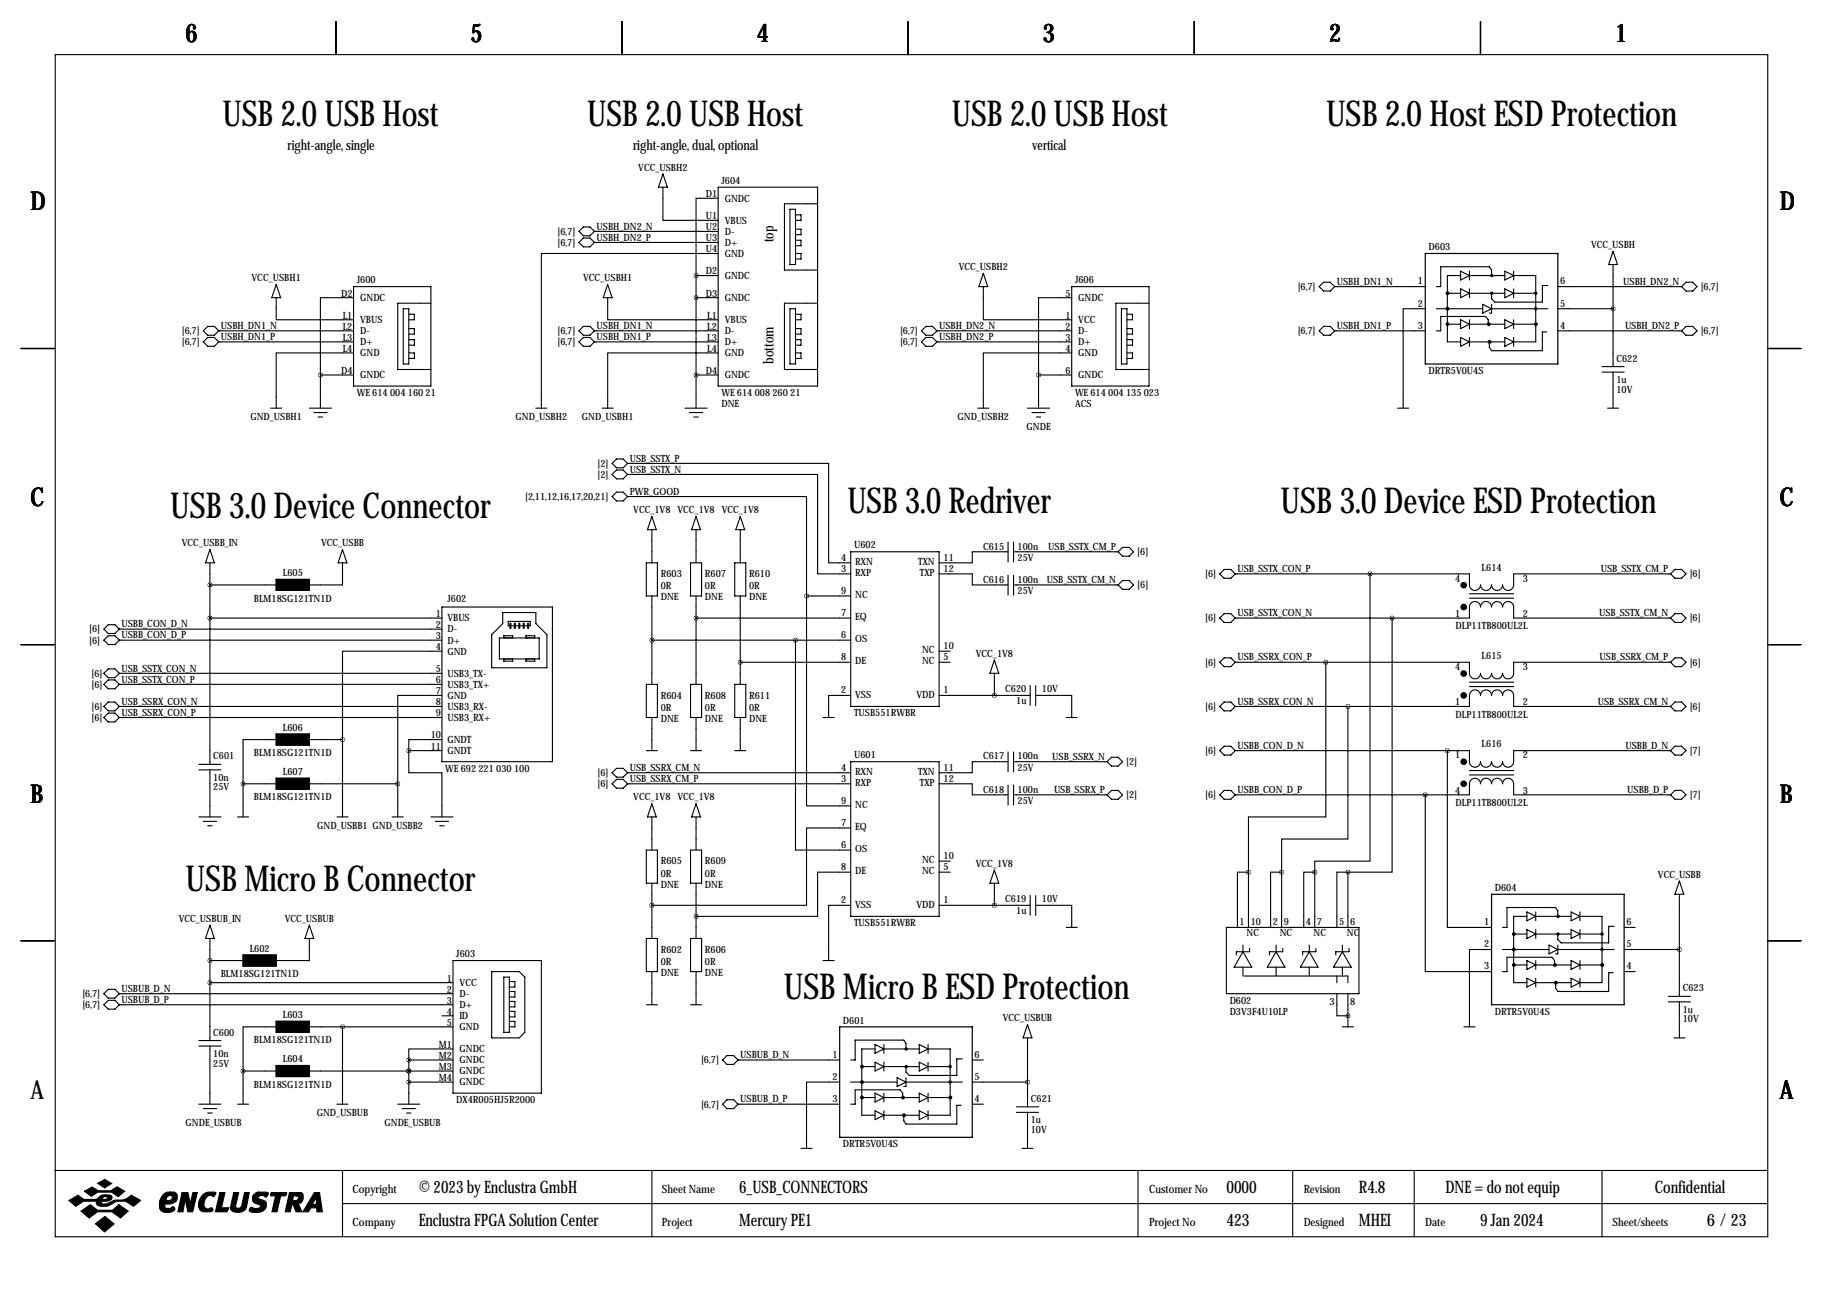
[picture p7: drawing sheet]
<svg xmlns="http://www.w3.org/2000/svg" width="419mm" height="297mm" viewBox="0 0 419 297" stroke-linecap="round" stroke-linejoin="round" font-family="sans-serif">
<g fill="none" stroke="#000" stroke-width=".25">
<path d="M12.7 12.6h393.7v271.7h-393.7zM77.2 4.9v7.7M143 4.9v7.7M208.8 4.9v7.7M274.6 4.9v7.7M340.4 4.9v7.7M152.4 40l1 3h-2zM133.1 55.7l1-1h1.5l1.1 1-1.1 1.1h-1.5zM133.1 53.2l1-1h1.5l1.1 1-1.1 1h-1.5zM136.7 53.2h28.4M136.7 55.7h28.4M152.4 43v7.7h12.7"/>
<path d="M165.1 45.6h-5.1v17.8M165.1 58.3h-40.6v35.5M165.1 43h22.9v45.8h-22.9zM181.6 48.1h1.3v12.7h-1.3zM182.9 49.4h1.2v1.3h-1.2M182.9 52.7h1.2v1.3h-1.2M182.9 55.2h1.2v1.3h-1.2M182.9 58.3h1.2v1.2h-1.2M188 46.8h-7.7v15.3h7.7M370.8 57.8l1.1 3h-2.1zM46.7 76.1l1.1-1.1h1.5l1 1.1-1 1h-1.5zM46.7 78.6l1.1-1h1.5l1 1-1 1h-1.5z"/>
<path d="M50.3 78.6h31M50.3 76.1h31M63.5 68.4v5.1h17.8M63.5 65.4l1 3h-2zM81.3 68.4h-7.6v17.8M81.3 65.9h17.8v22.9h-17.8zM92.7 71h1.3v12.7h-1.3zM94 78.1h1.2v1.3h-1.2M94 75.6h1.2v1.2h-1.2M94 72.2h1.2v1.3h-1.2M99.1 69.7h-7.7v15.2h7.7M133.1 76.1l1-1.1h1.5l1.1 1.1-1.1 1h-1.5z"/>
<path d="M133.1 78.6l1-1h1.5l1.1 1-1.1 1h-1.5zM136.7 78.6h28.4M136.7 76.1h28.4M139.7 68.4v5.1h25.4M139.7 65.4l1 3h-2zM160 63.4h5.1M160 68.4h5.1M160 63.4v30.4M181.6 71h1.3v12.7h-1.3zM182.9 72.2h1.2v1.3h-1.2M182.9 75.6h1.2v1.2h-1.2M182.9 78.1h1.2v1.3h-1.2"/>
<path d="M188 69.7h-7.7v15.2h7.7M211.8 76.1l1.1-1.1h1.5l1 1.1-1 1h-1.5zM211.8 78.6l1.1-1h1.5l1 1-1 1h-1.5zM215.4 78.6h31M215.4 76.1h31M226.1 65.9v7.6h20.3M226.1 62.9l1 3h-2.1zM246.4 68.4h-7.6v17.8M246.4 65.9h17.8v22.9h-17.8zM257.8 71h1.3v12.7h-1.3zM259.1 78.1h1.2v1.3h-1.2M259.1 75.6h1.2v1.2h-1.2"/>
<path d="M259.1 72.2h1.2v1.3h-1.2M264.2 69.7h-7.7v15.2h7.7M303.3 65.9l1-1h1.5l1 1-1 1h-1.5zM303.3 76.1l1-1.1h1.5l1 1.1-1 1h-1.5zM306.8 65.9h20.9M306.8 76.1h20.9M327.7 71h-5.1v22.8M330.2 71h10.7M332.7 67.4h3.1M332.7 74.5h3.1M335.8 62.3l2 1.1-2 1zM335.8 66.4l2 1-2 1z"/>
<path d="M335.8 73.5l2 1-2 1.1zM335.8 77.6l2 1-2 1zM335.8 63.4h-3.1v15.2h3.1M337.8 62.3v2.1M337.8 66.4v2M337.8 73.5v2.1M337.8 77.6v2M337.8 63.4h8.1M337.8 67.4h8.1M337.8 74.5h8.1M337.8 78.6h8.1M340.9 70l2 1-2 1z"/>
<path d="M342.1 74.5v-1l-.6-.7h-10.3v3.3h-1M342.9 63.4v-1.3l-.5-.8h-11.2v4.6h-1M342.9 70v2h-.5M342.9 71h13M345.9 62.3l2.1 1.1-2.1 1zM345.9 66.4l2.1 1-2.1 1zM345.9 73.5l2.1 1-2.1 1.1zM345.9 77.6l2.1 1-2.1 1zM348 63.4h5.1v15.2h-5.1M348 62.3v2.1M348 66.4v2M348 73.5v2.1"/>
<path d="M348 77.6v2M348 67.4h5.1M348 74.5h5.1M355.6 76.3h-1v4.3h-11.7l-.5-.7v-1.3M355.9 65.6h-1.3v3.9h-10.9l-.8-.8v-1.3M358.1 71h12.7M358.1 65.9h28.5M358.1 76.1h28.5M370.8 60.8v23.5M386.6 65.9l1-1h1.5l1 1-1 1h-1.5zM386.6 76.1l1-1.1h1.5l1 1.1-1 1h-1.5zM4.8 80.1h7.6"/>
<path d="M62.2 93.8h2.6M71.1 93.8h5.1M72.1 94.9h3.1M73.2 95.9h1M73.7 86.2h7.6M73.7 86.2v7.6M81.3 81.1h-17.8v12.7M94 81.1h1.2v1.3h-1.2M123.2 93.8h2.5M138.4 93.8h2.6M157.5 93.8h5.1M158.5 94.9h3"/>
<path d="M159.5 95.9h1M160 86.2h5.1M165.1 81.1h-25.4v12.7M182.9 81.1h1.2v1.3h-1.2M224.8 93.8h2.5M236.2 93.8h5.1M237.2 94.9h3.1M238.3 95.9h1M238.8 86.2h7.6M238.8 86.2v7.6M246.4 81.1h-20.3v12.7M259.1 81.1h1.2v1.3h-1.2"/>
<path d="M321.3 93.8h2.5M368.3 84.3h5.1M368.3 85.6h5.1M369.6 93.8h2.5M370.8 85.6v8.2M406.4 80.1h7.6M140.7 106.5l1-1h1.6l1 1-1 1.1h-1.6zM140.7 109.1l1-1h1.6l1 1-1 1h-1.6zM140.7 114.2l1-1.1h1.6l1 1.1-1 1h-1.6zM144.3 114.2h41.1v22.8M144.3 109.1h43.7v22.8h7.6M144.3 106.5h46.2v22.9h5.1"/>
<path d="M149.9 118.7l1 3.1h-2.1zM160 118.7l1 3.1h-2zM170.2 118.7l1 3.1h-2zM48.3 129.4v46.3M48.3 134.5h15.2M48.3 126.4l1 3h-2.1zM63.5 133.2h7.6v2.5h-7.6zM78.7 129.4v5.1h-7.6M78.7 126.4l1.1 3h-2.1zM101.6 139.6h25.4v35.5h-25.4zM148.6 129.4h2.5v7.6h-2.5zM149.9 121.8v7.6"/>
<path d="M149.9 137v20.3M158.7 129.4h2.6v7.6h-2.6zM160 121.8v7.6M160 137v20.3M168.9 129.4h2.5v7.6h-2.5zM170.2 121.8v7.6M170.2 137v20.3M185.4 137v48.3h10.2M185.4 137h10.2M195.6 126.9h20.3v35.5h-20.3zM215.9 131.9h7.6v2.6h8.2M231.7 126.9h-8.2v2.5h-7.6"/>
<path d="M231.7 124.6v4.6M231.7 132.2v4.6M233 134.5h24M233 124.6v4.6M233 132.2v4.6M233 126.9h24M258.1 133.5h1.5l1 1-1 1h-1.5l-1.1-1zM258.1 125.8h1.5l1 1.1-1 1h-1.5l-1.1-1zM280.4 131.9l1-1h1.6l1 1-1 1.1h-1.6zM284 131.9h53.8v2.6a1.27 1.27 0 0 0 1.3 1.2 1.27 1.27 0 0 0 1.3-1.2 1.27 1.27 0 0 0 1.2 1.2 1.27 1.27 0 0 0 1.3-1.2 1.27 1.27 0 0 0 1.3 1.2 1.27 1.27 0 0 0 1.2-1.2 1.27 1.27 0 0 0 1.3 1.2 1.27 1.27 0 0 0 1.3-1.2v-2.6h36M315 131.9v66.1h-12.7v2.5M337.8 137.5h10.2"/>
<path d="M337.8 136.5h10.2M384 131.9l1.1-1h1.5l1 1-1 1.1h-1.5zM4.8 148.2h7.6M23.9 154.8l1-1h1.5l1 1-1 1h-1.5zM24.9 146.2h1.5l1 1-1 1h-1.5l-1-1zM24.9 156.3h1.5l1 1-1 1.1h-1.5l-1-1.1zM24.9 143.6h1.5l1 1-1 1.1h-1.5l-1-1.1zM27.4 144.6h74.2M27.4 147.2h74.2M27.4 154.8h74.2M27.4 157.3h74.2M48.3 142.1h53.3"/>
<path d="M101.6 159.9h-10.2v20.3M101.6 149.7h-22.9v20.3M114.8 146.7h9.2v4.8h-9.2zM115.6 140.8h7.6v2.6l2.5 2.5v7.6h-12.7v-7.6l2.6-2.5zM115.8 146.7v-.5h2.1v.5M115.8 151.5v.5h2.1v-.5M116.8 142.9h5.1v1h-5.1zM120.9 146.7v-.5h2v.5M120.9 151.5v.5h2v-.5M148.6 157.3h2.5v7.7h-2.5zM149.9 147.2h45.7M158.7 157.3h2.6v7.7h-2.6z"/>
<path d="M160 142.1h35.6M168.9 157.3h2.5v7.7h-2.5zM170.2 152.3h25.4M182.9 147.2v48.2h12.7M195.6 159.9h-5.1v5.1M215.9 149.7h2.5M215.9 159.9h20.9M215.9 152.3h2.5M228.6 151.8l1 3h-2zM228.6 154.8v5.1M236.8 157.6v4.6M238.1 159.9h8.3v5.1"/>
<path d="M238.1 157.6v4.6M280.4 142.1l1-1h1.6l1 1-1 1h-1.6zM280.4 152.3l1-1.1h1.6l1 1.1-1 1h-1.6zM284 142.1h53.8v-2.5a1.27 1.27 0 0 1 1.3-1.3 1.27 1.27 0 0 1 1.3 1.3 1.27 1.27 0 0 1 1.2-1.3 1.27 1.27 0 0 1 1.3 1.3 1.27 1.27 0 0 1 1.3-1.3 1.27 1.27 0 0 1 1.2 1.3 1.27 1.27 0 0 1 1.3-1.3 1.27 1.27 0 0 1 1.3 1.3v2.5h36M284 152.3h53.8v2.5a1.27 1.27 0 0 0 1.3 1.3 1.27 1.27 0 0 0 1.3-1.3 1.27 1.27 0 0 0 1.2 1.3 1.27 1.27 0 0 0 1.3-1.3 1.27 1.27 0 0 0 1.3 1.3 1.27 1.27 0 0 0 1.2-1.3 1.27 1.27 0 0 0 1.3 1.3 1.27 1.27 0 0 0 1.3-1.3v-2.5h36M304.8 152.3v35.5h-17.8v12.7M320 142.1v58.4h-10.1M337.8 157.8h10.2M337.8 156.8h10.2M384 142.1l1.1-1h1.5l1 1-1 1h-1.5zM384 152.3l1.1-1.1h1.5l1 1.1-1 1h-1.5zM406.4 148.2h7.6"/>
<path d="M24.9 163.9h1.5l1 1.1-1 1h-1.5l-1-1zM24.9 161.4h1.5l1 1-1 1h-1.5l-1-1zM27.4 162.4h74.2M27.4 165h74.2M45.7 175.7h5.1M45.7 177h5.1M48.3 177v10.8M63.5 170h-7.6v10.2M63.5 168.8h7.6v2.5h-7.6zM63.5 178.9h7.6v2.6h-7.6zM71.1 170h7.6M78.7 170v17.8"/>
<path d="M94 172.6v5.1h7.6v10.1M94 172.6h7.6M101.6 170h-7.6v2.6M140.7 177.7l1-1.1h1.6l1 1.1-1 1h-1.6zM144.3 177.7h51.3M148.6 172.6h2.5M149.9 165v7.6M158.7 172.6h2.6M160 165v7.6M168.9 172.6h2.5M170.2 165v7.6M189.2 165h2.6"/>
<path d="M195.6 175.1h20.3v35.6h-20.3zM231.7 175.1h-8.2v2.6h-7.6M231.7 172.9v4.6M233 175.1h21.5M233 172.9v4.6M245.1 165h2.5M255.5 174.1h1.5l1.1 1-1.1 1h-1.5l-1-1zM280.4 162.4l1-1h1.6l1 1-1 1h-1.6zM280.4 172.6l1-1h1.6l1 1-1 1h-1.6zM284 172.6h53.8v2.5a1.27 1.27 0 0 0 1.3 1.3 1.27 1.27 0 0 0 1.3-1.3 1.27 1.27 0 0 0 1.2 1.3 1.27 1.27 0 0 0 1.3-1.3 1.27 1.27 0 0 0 1.3 1.3 1.27 1.27 0 0 0 1.2-1.3 1.27 1.27 0 0 0 1.3 1.3 1.27 1.27 0 0 0 1.3-1.3v-2.5h36M284 162.4h53.8v-2.5a1.27 1.27 0 0 1 1.3-1.3 1.27 1.27 0 0 1 1.3 1.3 1.27 1.27 0 0 1 1.2-1.3 1.27 1.27 0 0 1 1.3 1.3 1.27 1.27 0 0 1 1.3-1.3 1.27 1.27 0 0 1 1.2 1.3 1.27 1.27 0 0 1 1.3-1.3 1.27 1.27 0 0 1 1.3 1.3v2.5h36M309.9 162.4v30.5h-15.3v7.6"/>
<path d="M332.7 172.6v40.6h10.2M337.8 178.2h10.2M337.8 177.2h10.2M384 162.4l1.1-1h1.5l1 1-1 1h-1.5zM384 172.6l1.1-1h1.5l1 1-1 1h-1.5zM45.7 187.8h5.1M46.7 188.8h3.1M47.8 189.9h1M54.6 187.8h2.5M55.9 180.2h7.6M55.9 180.2v7.6M71.1 180.2h20.3"/>
<path d="M77.5 187.8h2.5M90.2 187.8h2.5M91.4 180.2v7.6M99.1 187.8h5M100.1 188.8h3M101.1 189.9h1M140.7 180.2l1-1h1.6l1 1-1 1h-1.6zM144.3 180.2h51.3M148.6 195.4h2.5v7.7h-2.5zM149.9 187.8v7.6M149.9 184.8l1 3h-2.1zM158.7 195.4h2.6v7.7h-2.6z"/>
<path d="M160 187.8v7.6M160 184.8l1 3h-2zM195.6 190.4h-10.2v17.7h-35.5M215.9 180.2h7.6v2.5h8.2M215.9 198h2.5M231.7 180.5v4.6M233 182.7h21.5M233 180.5v4.6M255.5 181.7h1.5l1.1 1-1.1 1.1h-1.5l-1-1.1zM281.4 181.7h1.6l1 1-1 1.1h-1.6l-1-1.1zM284 182.7h53.8v-2.5a1.27 1.27 0 0 1 1.3-1.3 1.27 1.27 0 0 1 1.3 1.3 1.27 1.27 0 0 1 1.2-1.3 1.27 1.27 0 0 1 1.3 1.3 1.27 1.27 0 0 1 1.3-1.3 1.27 1.27 0 0 1 1.2 1.3 1.27 1.27 0 0 1 1.3-1.3 1.27 1.27 0 0 1 1.3 1.3v2.5h36M327.7 182.7v40.7h15.2"/>
<path d="M384 182.7l1.1-1h1.5l1 1-1 1.1h-1.5zM4.8 216.3h7.6M48.3 215.8v23.4M48.3 212.7l1 3.1h-2.1zM55.9 219.6h7.6v2.5h-7.6zM71.1 215.8v5h-7.6M71.1 212.7l1 3.1h-2zM148.6 215.8h2.5v7.6h-2.5zM149.9 203.1v12.7M158.7 215.8h2.6v7.6h-2.6zM160 203.1v12.7M195.6 208.1h-5.1v12.7"/>
<path d="M195.6 200.5h-7.6v10.2h-28M215.9 208.1h12.7M215.9 200.5h2.5M228.6 200l1 3.1h-2zM228.6 208.1h8.2M228.6 203.1v5M236.8 205.9v4.5M238.1 208.1h8.3v5.1M238.1 205.9v4.6M245.1 213.2h2.5M281.9 213.2h30.5v15.3h-30.5zM285.8 217.3v1.5"/>
<path d="M285.8 218.8l2 3.6h-4.1zM287 200.5h-2.5v12.7M287 200.5v12.7M287.3 218v.8h-3.1v.8M293.4 217.3v1.5M293.4 218.8l2 3.6h-4.1zM294.6 200.5h-2.5v12.7M294.6 200.5v12.7M294.9 218v.8h-3.1v.8M301 218.8l2 3.6h-4zM301 217.3v1.5M302.3 200.5h-2.6v12.7"/>
<path d="M302.3 200.5v12.7M302.5 218v.8h-3v.8M308.6 217.3v1.5M308.6 218.8l2 3.6h-4zM309.9 200.5h-2.6v12.7M309.9 200.5v12.7M310.1 218v.8h-3v.8M342.9 218.3h-5.1v17.8M345.4 218.3h10.7M348 214.7h3M351 209.7l2.1 1-2.1 1zM351 213.7l2.1 1-2.1 1.1z"/>
<path d="M351 210.7h-3v15.2h3M353.1 209.7v2M353.1 213.7v2.1M353.1 210.7h8.1M353.1 214.7h8.1M356.1 217.3l2 1-2 1zM358.1 210.7v-1.3l-.5-.8h-11.1v4.6h-1.1M358.1 217.3v2h-.5M358.1 218.3h13M361.2 209.7l2 1-2 1zM361.2 213.7l2 1-2 1.1zM363.2 210.7h5.1v15.2h-5.1"/>
<path d="M363.2 209.7v2M363.2 213.7v2.1M363.2 214.7h5.1M371.1 213h-1.3v3.8h-10.9l-.8-.8v-1.3M373.4 218.3h12.7M373.4 213.2h2.5M386.1 205.6v23.5M386.1 202.6l1 3h-2zM406.4 216.3h7.6M24.9 227.4h1.5l1 1.1-1 1h-1.5l-1-1zM24.9 230h1.5l1 1-1 1h-1.5l-1-1zM27.4 228.5h76.7"/>
<path d="M27.4 231h76.7M45.7 239.2h5.1M48.3 225.9h55.8M48.3 220.8h7.6M63.5 236.1h-7.6v10.1M63.5 234.8h7.6v2.5h-7.6zM71.1 236.1h33M78.7 236.1v17.8M101.6 233.5h2.5M104.1 220.8h20.4v30.5h-20.4zM113 223.4h6.4l1.2 1.2v12.7l-1.2 1.3h-6.4zM115.8 224.6h1.3v12.7h-1.3z"/>
<path d="M117.1 228h1.3v1.2h-1.3M117.1 225.7h1.3v1.2h-1.3M117.1 230.2h1.3v1.3h-1.3M117.1 232.5h1.3v1.3h-1.3M117.1 234.8h1.3v1.3h-1.3M148.6 231h2.5M149.9 223.4v7.6M158.7 231h2.6M160 223.4v7.6M189.2 220.8h2.6M236.2 238.6v15.9M236.2 235.6l1 3h-2z"/>
<path d="M285.8 222.4v2M286 224.4h23.9v1.5M293.4 222.4v2M301 222.4v2M307.3 228.5v5h2.6M307.3 224.4v1.5M308.6 236.1h2.5M308.6 222.4v2M309.9 233.5h.1M309.9 228.5v7.6M336.5 236.1h2.6M348 221.9h3"/>
<path d="M351 220.8l2.1 1.1-2.1 1zM351 224.9l2.1 1-2.1 1zM353.1 220.8v2.1M353.1 224.9v2M353.1 221.9h8.1M353.1 225.9h8.1M357.4 221.9v-1.1l-.6-.7h-10.3v3.3h-1.1M361.2 220.8l2 1.1-2 1zM361.2 224.9l2 1-2 1zM363.2 220.8v2.1M363.2 224.9v2M363.2 221.9h5.1"/>
<path d="M370.8 223.6h-1v4.4h-11.7l-.5-.8v-1.3M373.4 223.4h2.5M383.5 229.1h5.1M383.5 230.3h5.1M384.8 238.6h2.5M386.1 230.3v8.3M45.7 253.9h5.1M45.7 240.5h5.1M46.7 254.9h3.1M47.8 255.9h1M48.3 240.5v13.4M54.6 253.9h2.5"/>
<path d="M55.9 246.2h7.6M55.9 246.2v7.7M63.5 245h7.6v2.5h-7.6zM71.1 246.2h33M77.5 253.9h2.5M91.4 253.9h5.1M92.5 254.9h3M93.5 255.9h1M94 246.2h.1M94 248.8h10.1M94 243.7h10.1M94 243.7v10.2"/>
<path d="M104.1 241.2h-10.1v2.5M166.1 243.7l1-1h1.6l1 1-1 1h-1.6zM166.1 253.9l1-1.1h1.6l1 1.1-1 1h-1.6zM169.7 243.7h23.3M169.7 253.9h23.3M193 248.8h-7.6v15.2M195.6 248.8h10.6M198.1 245.2h3.1M198.1 252.3h3.1M201.2 240.1l2 1.1-2 1zM201.2 244.2l2 1-2 1zM201.2 251.3l2 1-2 1.1z"/>
<path d="M201.2 255.4l2 1-2 1zM201.2 241.2h-3.1v15.2h3.1M203.2 240.1v2.1M203.2 244.2v2M203.2 251.3v2.1M203.2 255.4v2M203.2 241.2h8.1M203.2 245.2h8.1M203.2 252.3h8.1M203.2 256.4h8.1M206.2 247.8l2.1 1-2.1 1zM207.5 252.3v-1l-.6-.7h-10.3v3.3h-1"/>
<path d="M208.3 241.2v-1.3l-.5-.8h-11.2v4.6h-1M208.3 247.8v2h-.5M208.3 248.8h12.9M211.3 240.1l2.1 1.1-2.1 1zM211.3 244.2l2.1 1-2.1 1zM211.3 251.3l2.1 1-2.1 1.1zM211.3 255.4l2.1 1-2.1 1zM213.4 240.1v2.1M213.4 244.2v2M213.4 251.3v2.1M213.4 255.4v2M213.4 241.2h5v15.2h-5"/>
<path d="M213.4 245.2h5M213.4 252.3h5M221 254.1h-1v4.3h-11.7l-.5-.7v-1.3M221.2 243.4h-1.2v3.9h-11l-.7-.8v-1.3M223.5 248.8h12.7M223.5 243.7h2.6M223.5 253.9h2.6M233.7 254.5h5.1M233.7 255.7h5.1M236.2 255.7v8.3M12.6 269.1h393.7M78.7 269.1v15.2"/>
<path d="M78.7 276.7h327.6M149.9 269.1v15.2M184.1 264h2.6M234.9 264h2.6M261.6 269.1v15.2M297.2 269.1v15.2M325.1 269.1v15.2M368.3 269.1v15.2"/>
</g>
<g fill="#000" stroke="#000" stroke-width=".25">
<path d="M63.5 133.2h7.6v2.5h-7.6zM63.5 168.8h7.6v2.5h-7.6zM63.5 178.9h7.6v2.6h-7.6zM55.9 219.6h7.6v2.5h-7.6zM63.5 234.8h7.6v2.5h-7.6zM63.5 245h7.6v2.5h-7.6zM15.8 276l2.1-1.2 1.4 1h2.8l.3-.2a1.77 1.77 0 0 1 1.9-.9v.4l-.6 .2-.2 .5h.9l.3-.6-.4-.1v-.4h.9a.59 .59 0 0 1 .6 .7l-.2 .4-.8 .4h-1.4l-.1 .1 .1 .4a3.2 3.2 0 0 0 2.7-.7l.3-.1a4 4 0 0 0 3.8-1.1l2.1 1.2-1.6 1.3a4 4 0 0 0-5.5-.2 2.66 2.66 0 0 1-2.9-.2l-.1-.7h-3l-1.8 1.1zM19.4 273.9l1.8-1 1.4 .9h2.9l1.4-.9 1.8 1-1.5 1.2-1.5-1h-3.2l-1.5 .9zM22.5 272l1.6-.8 1.6 .9-1.6 1zM18.6 278.4l2.2-1.4 1.6 1.2h3.5l1.4-1.2 2.2 1.4-1.8 1.6-1.9-1.4h-3.4l-1.9 1.4zM37.4 274.7a1.75 1.75 0 0 1 1.8-.6v.7a.82 .82 0 0 0-.8 1.2h.6a.6 .6 0 0 0 .6-.5 .6 .6 0 0 0-.4-.7v-.7h.8l.5 .3a1.61 1.61 0 0 1 0 1.7 1.61 1.61 0 0 1-1.5 .7h-1v.9l.2 .1h.9l.7-.4 .4 .4a1.06 1.06 0 0 1-1.3 1 1.82 1.82 0 0 1-2.2-1.1 3.5 3.5 0 0 1 .7-3zM41.9 274.2h1.3l.5 2.6 .6-2.6h1.1l-1.1 4.4h-1.1l-.6-2.9-.5 2.9h-1.2z"/>
<path d="M46.7 274.6a2.78 2.78 0 0 1 2.9-.4l-.4 .9a1.32 1.32 0 0 0-2.1 .8l-.2 .8a.98 .98 0 0 0 1.1 1.2 .55 .55 0 0 1 .6-.2 .55 .55 0 0 1 .4 .6l-.7 .3-1.8-.1a1.79 1.79 0 0 1-.8-2.3zM50.5 274.2h1.2l-.8 3.5h1.7l-.4 .9h-2.7zM53.7 274.2h1.2l-.7 3.1a.73 .73 0 0 0 .7 .5 .73 .73 0 0 0 .7-.6l.6-3h1.1l-.7 3.4a2.28 2.28 0 0 1-3.6 .4v-.4zM58.3 274.7l.8-.6h2.1l.5 .2v.2l-.6 .7a.96 .96 0 0 0-1-.4 .96 .96 0 0 0-.8 .6l1.7 .8a1.71 1.71 0 0 1-.1 1.8 1.71 1.71 0 0 1-1.7 .8l-1.4-.2a.51 .51 0 0 1-.4-.7 .51 .51 0 0 1 .8-.2l1 .1a.52 .52 0 0 0 .6-.2 .52 .52 0 0 0-.2-.7 1.39 1.39 0 0 1-1.4-.6 1.39 1.39 0 0 1 .1-1.6zM62.2 274.4l.2-.2h3.5l-.1 .4-.3 .3h-1l-.8 3.7h-1.2l.8-3.7h-1.1zM66.5 274.2h1.7v.7h-.7l-.2 1.1h.9l.3-.3a.44 .44 0 0 0 .1-.5 .44 .44 0 0 0-.4-.3v-.7h1l.3 .2 .2 .3v.9a1.03 1.03 0 0 1-1.2 1l.9 2h-1.3l-.8-1.8h-.1l-.5 1.8h-1.1zM72.3 274.2h1.2l.6 4.4h-1.3v-.9h-1.3l-.6 .9h-1.3l1.7-2.7h1l-.4 .8 .2 .2h.4l.2-.2v-1.5l-.4 .7h-1zM21.9 281.3l2.2-1.6 2.1 1.7-2.2 1.8z"/>
</g>
<path d="M327.7 58.3h30.4v25.4h-30.4zM342.9 205.6h30.5v25.4h-30.5zM193 236.1h30.5v25.4h-30.5z" fill="none" stroke="#000" stroke-width=".28"/>
<g fill="none" stroke="#000" stroke-width=".38">
<path d="M218.4 248.8h.1"/>
<circle cx="332.8" cy="71" r=".25"/>
<circle cx="332.8" cy="74.5" r=".25"/>
<circle cx="332.8" cy="67.4" r=".25"/>
<circle cx="342.2" cy="74.5" r=".25"/>
<circle cx="342.4" cy="78.6" r=".25"/>
<circle cx="343" cy="63.4" r=".2"/>
<circle cx="343" cy="67.4" r=".2"/>
<circle cx="353.1" cy="67.4" r=".2"/>
<circle cx="353.1" cy="71" r=".2"/>
<circle cx="353.1" cy="74.5" r=".25"/>
<circle cx="348" cy="214.7" r=".25"/>
<circle cx="348" cy="218.3" r=".25"/>
<circle cx="358.2" cy="210.7" r=".2"/>
<circle cx="358.2" cy="214.7" r=".2"/>
<circle cx="368.3" cy="214.7" r=".2"/>
<circle cx="368.3" cy="218.3" r=".2"/>
<circle cx="348" cy="221.9" r=".25"/>
<circle cx="357.5" cy="221.9" r=".25"/>
<circle cx="357.7" cy="225.9" r=".25"/>
<circle cx="368.4" cy="221.9" r=".25"/>
<circle cx="198.2" cy="252.3" r=".25"/>
<circle cx="198.2" cy="248.8" r=".25"/>
<circle cx="198.2" cy="245.2" r=".25"/>
<circle cx="207.6" cy="252.3" r=".25"/>
<circle cx="207.8" cy="256.4" r=".25"/>
<circle cx="208.3" cy="241.2" r=".2"/>
<circle cx="208.3" cy="245.2" r=".2"/>
<circle cx="218.4" cy="248.8" r=".2"/>
<circle cx="218.4" cy="245.2" r=".2"/>
<circle cx="218.5" cy="252.3" r=".25"/>
</g>
<g fill="#000">
<circle cx="353.1" cy="71" r=".19"/>
<circle cx="368.3" cy="218.3" r=".19"/>
</g>
<path d="M117.3 143.4v1M118.4 143.4v1M119.4 143.4v1M120.4 143.4v1M121.4 143.4v1" fill="none" stroke="#000" stroke-width=".51"/>
<g fill="none" stroke="#000" stroke-width=".71">
<circle cx="336.5" cy="134.5" r=".41"/>
<circle cx="336.5" cy="139.6" r=".41"/>
<circle cx="336.5" cy="154.8" r=".41"/>
<circle cx="336.5" cy="159.9" r=".41"/>
<circle cx="336.5" cy="175.1" r=".41"/>
<circle cx="336.5" cy="180.2" r=".41"/>
</g>
<path d="M370.8 71a.05 .05 0 0 0 .1 0 .05 .05 0 0 0-.1 0zM236.2 248.8a.05 .05 0 0 0 .1 0 .05 .05 0 0 0-.1 0zM386 218.3a.05 .05 0 0 0 .1 0 .05 .05 0 0 0-.1 0zM55.8 180.2a.05 .05 0 0 0 .1 0 .05 .05 0 0 0-.1 0zM48.2 134.5a.05 .05 0 0 0 .1 0 .05 .05 0 0 0-.1 0zM160 86.2a.05 .05 0 0 0 .1 0 .05 .05 0 0 0-.1 0zM93.9 243.7a.05 .05 0 0 0 .1 0 .05 .05 0 0 0-.1 0zM93.9 246.2a.05 .05 0 0 0 .1 0 .05 .05 0 0 0-.1 0zM48.2 225.9a.05 .05 0 0 0 .1 0 .05 .05 0 0 0-.1 0zM160 63.4a.05 .05 0 0 0 .1 0 .05 .05 0 0 0-.1 0zM160 68.4a.05 .05 0 0 0 .1 0 .05 .05 0 0 0-.1 0zM73.6 86.2a.05 .05 0 0 0 .1 0 .05 .05 0 0 0-.1 0zM238.7 86.2a.05 .05 0 0 0 .1 0 .05 .05 0 0 0-.1 0zM91.4 180.2a.05 .05 0 0 0 .1 0 .05 .05 0 0 0-.1 0zM78.7 170a.05 .05 0 0 0 .1 0 .05 .05 0 0 0-.1 0zM48.2 142.1a.05 .05 0 0 0 .1 0 .05 .05 0 0 0-.1 0zM93.9 248.8a.05 .05 0 0 0 .1 0 .05 .05 0 0 0-.1 0zM93.9 246.2a.05 .05 0 0 0 .1 0 .05 .05 0 0 0-.1 0zM55.8 246.2a.05 .05 0 0 0 .1 0 .05 .05 0 0 0-.1 0zM48.2 220.8a.05 .05 0 0 0 .1 0 .05 .05 0 0 0-.1 0zM78.7 236.1a.05 .05 0 0 0 .1 0 .05 .05 0 0 0-.1 0zM332.7 172.6a.05 .05 0 0 0 .1 0 .05 .05 0 0 0-.1 0zM287 200.5a.05 .05 0 0 0 .1 0 .05 .05 0 0 0-.1 0zM302.2 200.5a.05 .05 0 0 0 .1 0 .05 .05 0 0 0-.1 0zM294.6 200.5a.05 .05 0 0 0 .1 0 .05 .05 0 0 0-.1 0zM149.8 147.2a.05 .05 0 0 0 .1 0 .05 .05 0 0 0-.1 0zM182.8 147.2a.05 .05 0 0 0 .1 0 .05 .05 0 0 0-.1 0zM320 142.1a.05 .05 0 0 0 .1 0 .05 .05 0 0 0-.1 0zM314.9 131.9a.05 .05 0 0 0 .1 0 .05 .05 0 0 0-.1 0zM309.8 162.4a.05 .05 0 0 0 .1 0 .05 .05 0 0 0-.1 0zM327.6 182.7a.05 .05 0 0 0 .1 0 .05 .05 0 0 0-.1 0zM160 142.1a.05 .05 0 0 0 .1 0 .05 .05 0 0 0-.1 0zM170.1 152.3a.05 .05 0 0 0 .1 0 .05 .05 0 0 0-.1 0zM160 210.7a.05 .05 0 0 0 .1 0 .05 .05 0 0 0-.1 0zM185.4 137a.05 .05 0 0 0 .1 0 .05 .05 0 0 0-.1 0zM149.8 208.1a.05 .05 0 0 0 .1 0 .05 .05 0 0 0-.1 0zM309.8 200.5a.05 .05 0 0 0 .1 0 .05 .05 0 0 0-.1 0zM309.8 233.5a.05 .05 0 0 0 .1 0 .05 .05 0 0 0-.1 0zM93.9 172.6a.05 .05 0 0 0 .1 0 .05 .05 0 0 0-.1 0z" fill="#000" stroke="#000" stroke-width="1"/>
<g font-size="8.2">
<text x="51.2" y="29.1">USB 2.0 USB Host</text>
<text x="135" y="29.1">USB 2.0 USB Host</text>
<text x="218.8" y="29.1">USB 2.0 USB Host</text>
<text x="304.9" y="29.1">USB 2.0 Host ESD Protection</text>
<text x="39.1" y="119.1">USB 3.0 Device Connector</text>
<text x="194.8" y="118">USB 3.0 Redriver</text>
<text x="294.4" y="118">USB 3.0 Device ESD Protection</text>
<text x="42.6" y="204.8">USB Micro B Connector</text>
<text x="180.2" y="229.7">USB Micro B ESD Protection</text>
</g>
<g font-size="5.9">
<text x="42.7" y="9.8">6</text>
<text x="108.2" y="9.8">5</text>
<text x="174" y="9.8">4</text>
<text x="239.8" y="9.8">3</text>
<text x="305.6" y="9.8">2</text>
<text x="371.3" y="9.8">1</text>
<text x="7" y="48.4">D</text>
<text x="409.2" y="48.4">D</text>
<text x="7" y="116.4">C</text>
<text x="409.2" y="116.4">C</text>
<text x="7" y="184.5">B</text>
<text x="409.2" y="184.5">B</text>
<text x="7" y="252.6">A</text>
<text x="409.2" y="252.6">A</text>
</g>
<g font-size="4">
<text x="96.3" y="274.2">© 2023 by Enclustra GmbH</text>
<text x="169.9" y="274.2">6_USB_CONNECTORS</text>
<text x="281.9" y="274.2">0000</text>
<text x="312.4" y="274.2">R4.8</text>
<text x="332.3" y="274.2">DNE = do not equip</text>
<text x="380.4" y="274.2">Confidential</text>
<text x="96.3" y="281.8">Enclustra FPGA Solution Center</text>
<text x="169.9" y="281.8">Mercury PE1</text>
<text x="281.9" y="281.8">423</text>
<text x="312.4" y="281.8">MHEI</text>
<text x="340.3" y="281.8">9 Jan 2024</text>
<text x="392.4" y="281.8">6 / 23</text>
</g>
<g font-size="3.3">
<text x="66.1" y="34.4">right-angle, single</text>
<text x="145.5" y="34.4">right-angle, dual, optional</text>
<text x="237.3" y="34.4">vertical</text>
<text x="177.8" y="55.7" transform="rotate(-90 177.8 55.7)">top</text>
<text x="177.8" y="83.7" transform="rotate(-90 177.8 83.7)">bottom</text>
</g>
<g font-size="2.6">
<text x="81" y="274.2">Copyright</text>
<text x="152.1" y="274.2">Sheet Name</text>
<text x="264.2" y="274.2">Customer No</text>
<text x="299.7" y="274.2">Revision</text>
<text x="81" y="281.8">Company</text>
<text x="152.1" y="281.8">Project</text>
<text x="264.2" y="281.8">Project No</text>
<text x="299.7" y="281.8">Designed</text>
<text x="327.7" y="281.8">Date</text>
<text x="370.7" y="281.8">Sheet/sheets</text>
</g>
<g font-size="2.3">
<text x="146.7" y="39.2">VCC_USBH2</text>
<text x="162.3" y="45.3">D1</text>
<text x="165.9" y="42.3">J604</text>
<text x="166.6" y="46.3">GNDC</text>
<text x="128.2" y="54">[6,7]</text>
<text x="137.2" y="52.8">USBH_DN2_N</text>
<text x="162.3" y="50.4">U1</text>
<text x="162.3" y="52.9">U2</text>
<text x="166.6" y="51.4">VBUS</text>
<text x="166.6" y="54">D-</text>
<text x="128.2" y="56.5">[6,7]</text>
<text x="137.2" y="55.3">USBH_DN2_P</text>
<text x="162.3" y="55.5">U3</text>
<text x="162.3" y="58">U4</text>
<text x="166.6" y="56.5">D+</text>
<text x="166.6" y="59">GND</text>
<text x="328.4" y="57.5">D603</text>
<text x="365.8" y="57">VCC_USBH</text>
<text x="57.8" y="64.6">VCC_USBH1</text>
<text x="82" y="65.1">J600</text>
<text x="134" y="64.6">VCC_USBH1</text>
<text x="162.3" y="63.1">D2</text>
<text x="166.6" y="64.1">GNDC</text>
<text x="220.4" y="62.1">VCC_USBH2</text>
<text x="247.1" y="65.1">J606</text>
<text x="307.3" y="65.5">USBH_DN1_N</text>
<text x="326" y="65.4">1</text>
<text x="358.6" y="65.4">6</text>
<text x="373.2" y="65.5">USBH_DN2_N</text>
<text x="78.4" y="68.2">D2</text>
<text x="82.8" y="69.2">GNDC</text>
<text x="162.3" y="68.2">D3</text>
<text x="166.6" y="69.2">GNDC</text>
<text x="245" y="68.2">5</text>
<text x="247.9" y="69.2">GNDC</text>
<text x="298.3" y="66.7">[6,7]</text>
<text x="326" y="70.5">2</text>
<text x="358.6" y="70.5">5</text>
<text x="391" y="66.7">[6,7]</text>
<text x="41.8" y="76.8">[6,7]</text>
<text x="50.8" y="75.7">USBH_DN1_N</text>
<text x="78.8" y="73.3">L1</text>
<text x="78.8" y="75.8">L2</text>
<text x="82.8" y="74.3">VBUS</text>
<text x="82.8" y="76.8">D-</text>
<text x="128.2" y="76.8">[6,7]</text>
<text x="137.2" y="75.7">USBH_DN1_N</text>
<text x="162.6" y="73.3">L1</text>
<text x="162.6" y="75.8">L2</text>
<text x="166.6" y="74.3">VBUS</text>
<text x="166.6" y="76.8">D-</text>
<text x="206.9" y="76.8">[6,7]</text>
<text x="215.9" y="75.7">USBH_DN2_N</text>
<text x="245" y="73.3">1</text>
<text x="245" y="75.8">2</text>
<text x="247.9" y="74.3">VCC</text>
<text x="247.9" y="76.8">D-</text>
<text x="298.3" y="76.8">[6,7]</text>
<text x="307.3" y="75.7">USBH_DN1_P</text>
<text x="326" y="75.6">3</text>
<text x="358.6" y="75.6">4</text>
<text x="373.6" y="75.7">USBH_DN2_P</text>
<text x="391" y="76.8">[6,7]</text>
<text x="41.8" y="79.4">[6,7]</text>
<text x="50.8" y="78.2">USBH_DN1_P</text>
<text x="78.8" y="78.3">L3</text>
<text x="78.8" y="80.9">L4</text>
<text x="82.8" y="79.4">D+</text>
<text x="82.8" y="81.9">GND</text>
<text x="128.2" y="79.4">[6,7]</text>
<text x="137.2" y="78.2">USBH_DN1_P</text>
<text x="162.6" y="78.3">L3</text>
<text x="162.6" y="80.9">L4</text>
<text x="166.6" y="79.4">D+</text>
<text x="166.6" y="81.9">GND</text>
<text x="206.9" y="79.4">[6,7]</text>
<text x="215.9" y="78.2">USBH_DN2_P</text>
<text x="245" y="78.3">3</text>
<text x="245" y="80.9">4</text>
<text x="247.9" y="79.4">D+</text>
<text x="247.9" y="81.9">GND</text>
<text x="371.6" y="83.2">C622</text>
<text x="78.4" y="86">D4</text>
<text x="82.8" y="87">GNDC</text>
<text x="162.3" y="86">D4</text>
<text x="166.6" y="87">GNDC</text>
<text x="245" y="86">6</text>
<text x="247.9" y="87">GNDC</text>
<text x="328.4" y="86">DRTR5V0U4S</text>
<text x="371.6" y="88">1u</text>
<text x="82" y="91.1">WE 614 004 160 21</text>
<text x="165.9" y="91.1">WE 614 008 260 21</text>
<text x="165.9" y="93.6">DNE</text>
<text x="247.1" y="91.1">WE 614 004 135 023</text>
<text x="247.1" y="93.6">ACS</text>
<text x="371.6" y="90.3">10V</text>
<text x="57.6" y="96.6">GND_USBH1</text>
<text x="118.5" y="96.6">GND_USBH2</text>
<text x="133.8" y="96.6">GND_USBH1</text>
<text x="220.1" y="96.6">GND_USBH2</text>
<text x="236" y="98.9">GNDE</text>
<text x="137.4" y="107.3">[2]</text>
<text x="144.8" y="106.1">USB_SSTX_P</text>
<text x="137.4" y="109.8">[2]</text>
<text x="144.8" y="108.7">USB_SSTX_N</text>
<text x="144.8" y="113.8">PWR_GOOD</text>
<text x="120.8" y="114.9">[2,11,12,16,17,20,21]</text>
<text x="145.6" y="118">VCC_1V8 VCC_1V8 VCC_1V8</text>
<text x="41.8" y="125.6">VCC_USBB_IN</text>
<text x="73.8" y="125.6">VCC_USBB</text>
<text x="193.4" y="128.9">4</text>
<text x="193.4" y="131.4">3</text>
<text x="196.3" y="126.1">U602</text>
<text x="196.6" y="129.9">RXN</text>
<text x="211.1" y="129.9">TXN</text>
<text x="216.9" y="128.9">11</text>
<text x="216.9" y="131.4">12</text>
<text x="226" y="126.4">C615</text>
<text x="233.9" y="126.4">100n</text>
<text x="233.9" y="128.9">25V</text>
<text x="241" y="126.5">USB_SSTX_CM_P</text>
<text x="261.5" y="127.6">[6]</text>
<text x="284.5" y="131.5">USB_SSTX_CON_P</text>
<text x="340.6" y="131.2">L614</text>
<text x="368" y="131.5">USB_SSTX_CM_P</text>
<text x="65" y="132.4">L605</text>
<text x="151.9" y="132.7">R603</text>
<text x="151.9" y="135.5">0R</text>
<text x="162.1" y="132.7">R607</text>
<text x="162.1" y="135.5">0R</text>
<text x="172.2" y="132.7">R610</text>
<text x="172.2" y="135.5">0R</text>
<text x="193.4" y="136.5">9</text>
<text x="196.6" y="132.5">RXP</text>
<text x="196.6" y="137.5">NC</text>
<text x="211.5" y="132.5">TXP</text>
<text x="226" y="134">C616</text>
<text x="233.9" y="134">100n</text>
<text x="233.9" y="136.5">25V</text>
<text x="240.6" y="134.1">USB_SSTX_CM_N</text>
<text x="261.5" y="135.2">[6]</text>
<text x="277.1" y="132.7">[6]</text>
<text x="334.5" y="133.7">4</text>
<text x="350.1" y="133.7">3</text>
<text x="388.5" y="132.7">[6]</text>
<text x="58.4" y="138.3">BLM18SG121TN1D</text>
<text x="100.2" y="141.8">1</text>
<text x="102.9" y="142.9">VBUS</text>
<text x="102.9" y="138.3">J602</text>
<text x="151.9" y="138">DNE</text>
<text x="162.1" y="138">DNE</text>
<text x="172.2" y="138">DNE</text>
<text x="193.4" y="141.6">7</text>
<text x="196.6" y="142.6">EQ</text>
<text x="277.1" y="142.9">[6]</text>
<text x="284.5" y="141.7">USB_SSTX_CON_N</text>
<text x="334.5" y="141.8">1</text>
<text x="350.1" y="141.8">2</text>
<text x="367.6" y="141.7">USB_SSTX_CM_N</text>
<text x="388.5" y="142.9">[6]</text>
<text x="20.5" y="145.4">[6]</text>
<text x="20.5" y="147.9">[6]</text>
<text x="27.9" y="144.2">USBB_CON_D_N</text>
<text x="27.9" y="146.8">USBB_CON_D_P</text>
<text x="100.2" y="144.4">2</text>
<text x="100.2" y="146.9">3</text>
<text x="100.2" y="149.5">4</text>
<text x="102.9" y="145.4">D-</text>
<text x="102.9" y="147.9">D+</text>
<text x="193.4" y="146.7">6</text>
<text x="196.6" y="147.7">OS</text>
<text x="216.9" y="149.2">10</text>
<text x="334.6" y="144.6">DLP11TB800UL2L</text>
<text x="21" y="155.6">[6]</text>
<text x="27.9" y="154.4">USB_SSTX_CON_N</text>
<text x="100.2" y="154.5">5</text>
<text x="102.9" y="150.5">GND</text>
<text x="102.9" y="155.6">USB3_TX-</text>
<text x="193.4" y="151.8">8</text>
<text x="196.6" y="152.8">DE</text>
<text x="212" y="150.2">NC</text>
<text x="212" y="152.8">NC</text>
<text x="216.9" y="151.8">5</text>
<text x="224.3" y="151">VCC_1V8</text>
<text x="277.1" y="153">[6]</text>
<text x="284.5" y="151.9">USB_SSRX_CON_P</text>
<text x="334.5" y="154">4</text>
<text x="340.6" y="151.5">L615</text>
<text x="350.1" y="154">3</text>
<text x="367.7" y="151.9">USB_SSRX_CM_P</text>
<text x="388.5" y="153">[6]</text>
<text x="21" y="158.1">[6]</text>
<text x="27.9" y="156.9">USB_SSTX_CON_P</text>
<text x="100.2" y="157.1">6</text>
<text x="100.2" y="159.6">7</text>
<text x="102.9" y="158.1">USB3_TX+</text>
<text x="102.9" y="160.6">GND</text>
<text x="151.9" y="160.6">R604</text>
<text x="162.1" y="160.6">R608</text>
<text x="172.2" y="160.6">R611</text>
<text x="193.4" y="159.4">2</text>
<text x="196.6" y="160.4">VSS</text>
<text x="210.7" y="160.4">VDD</text>
<text x="216.9" y="159.4">1</text>
<text x="231.1" y="159.1">C620</text>
<text x="233.6" y="161.9">1u</text>
<text x="239.5" y="159.1">10V</text>
<text x="21" y="165.7">[6]</text>
<text x="21" y="163.2">[6]</text>
<text x="27.9" y="164.6">USB_SSRX_CON_P</text>
<text x="27.9" y="162">USB_SSRX_CON_N</text>
<text x="100.2" y="162.2">8</text>
<text x="100.2" y="164.7">9</text>
<text x="102.9" y="163.2">USB3_RX-</text>
<text x="102.9" y="165.7">USB3_RX+</text>
<text x="151.9" y="163.4">0R</text>
<text x="151.9" y="166">DNE</text>
<text x="162.1" y="163.4">0R</text>
<text x="162.1" y="166">DNE</text>
<text x="172.2" y="163.4">0R</text>
<text x="172.2" y="166">DNE</text>
<text x="196.3" y="164.7">TUSB551RWBR</text>
<text x="277.1" y="163.2">[6]</text>
<text x="284.5" y="162">USB_SSRX_CON_N</text>
<text x="334.5" y="162.2">1</text>
<text x="334.6" y="165">DLP11TB800UL2L</text>
<text x="350.1" y="162.2">2</text>
<text x="367.3" y="162">USB_SSRX_CM_N</text>
<text x="388.5" y="163.2">[6]</text>
<text x="58.4" y="173.9">BLM18SG121TN1D</text>
<text x="65" y="168">L606</text>
<text x="99" y="169.8">10</text>
<text x="99" y="172.3">11</text>
<text x="102.9" y="170.8">GNDT</text>
<text x="102.9" y="173.3">GNDT</text>
<text x="277.1" y="173.3">[6]</text>
<text x="284.5" y="172.2">USBB_CON_D_N</text>
<text x="340.6" y="171.8">L616</text>
<text x="373.7" y="172.2">USBB_D_N</text>
<text x="388.5" y="173.3">[7]</text>
<text x="49" y="174.6">C601</text>
<text x="49" y="179.4">10n</text>
<text x="65" y="178.2">L607</text>
<text x="102.4" y="177.4">WE 692 221 030 100</text>
<text x="137.4" y="178.4">[6]</text>
<text x="144.8" y="177.3">USB_SSRX_CM_N</text>
<text x="144.8" y="179.8">USB_SSRX_CM_P</text>
<text x="193.4" y="177.2">4</text>
<text x="193.4" y="179.7">3</text>
<text x="196.3" y="174.4">U601</text>
<text x="196.6" y="178.2">RXN</text>
<text x="211.1" y="178.2">TXN</text>
<text x="216.9" y="177.2">11</text>
<text x="216.9" y="179.7">12</text>
<text x="226" y="174.6">C617</text>
<text x="233.9" y="174.6">100n</text>
<text x="233.9" y="177.2">25V</text>
<text x="241.9" y="174.7">USB_SSRX_N</text>
<text x="258.9" y="175.9">[2]</text>
<text x="334.5" y="174.4">1</text>
<text x="350.1" y="174.4">2</text>
<text x="49" y="181.7">25V</text>
<text x="58.4" y="184">BLM18SG121TN1D</text>
<text x="137.4" y="181">[6]</text>
<text x="145.6" y="184">VCC_1V8 VCC_1V8</text>
<text x="193.4" y="184.8">9</text>
<text x="196.6" y="180.7">RXP</text>
<text x="196.6" y="185.8">NC</text>
<text x="211.5" y="180.7">TXP</text>
<text x="226" y="182.2">C618</text>
<text x="233.9" y="182.2">100n</text>
<text x="233.9" y="184.8">25V</text>
<text x="242.3" y="182.3">USB_SSRX_P</text>
<text x="258.9" y="183.5">[2]</text>
<text x="277.1" y="183.5">[6]</text>
<text x="284.5" y="182.3">USBB_CON_D_P</text>
<text x="334.5" y="182.5">4</text>
<text x="334.6" y="185.3">DLP11TB800UL2L</text>
<text x="350.1" y="182.5">3</text>
<text x="374.1" y="182.3">USBB_D_P</text>
<text x="388.5" y="183.5">[7]</text>
<text x="72.9" y="190.6">GND_USBB1 GND_USBB2</text>
<text x="193.4" y="189.9">7</text>
<text x="196.6" y="190.9">EQ</text>
<text x="193.4" y="194.9">6</text>
<text x="196.6" y="196">OS</text>
<text x="216.9" y="197.5">10</text>
<text x="151.9" y="198.7">R605</text>
<text x="151.9" y="201.5">0R</text>
<text x="162.1" y="198.7">R609</text>
<text x="162.1" y="201.5">0R</text>
<text x="193.4" y="200">8</text>
<text x="196.6" y="201">DE</text>
<text x="212" y="198.5">NC</text>
<text x="212" y="201">NC</text>
<text x="216.9" y="200">5</text>
<text x="224.3" y="199.2">VCC_1V8</text>
<text x="381.2" y="201.8">VCC_USBB</text>
<text x="151.9" y="204.1">DNE</text>
<text x="162.1" y="204.1">DNE</text>
<text x="193.4" y="207.6">2</text>
<text x="196.6" y="208.7">VSS</text>
<text x="210.7" y="208.7">VDD</text>
<text x="216.9" y="207.6">1</text>
<text x="231.1" y="207.4">C619</text>
<text x="239.5" y="207.4">10V</text>
<text x="343.7" y="204.8">D604</text>
<text x="41.1" y="211.9">VCC_USBUB_IN</text>
<text x="65.5" y="211.9">VCC_USBUB</text>
<text x="196.3" y="213">TUSB551RWBR</text>
<text x="233.6" y="210.2">1u</text>
<text x="285" y="212.7">1</text>
<text x="286.6" y="215.3">NC</text>
<text x="287.5" y="212.7">10</text>
<text x="292.6" y="212.7">2</text>
<text x="294.2" y="215.3">NC</text>
<text x="295.1" y="212.7">9</text>
<text x="300.2" y="212.7">4</text>
<text x="302" y="215.3">NC</text>
<text x="302.8" y="212.7">7</text>
<text x="307.8" y="212.7">5</text>
<text x="309.6" y="215.3">NC</text>
<text x="310.4" y="212.7">6</text>
<text x="341.2" y="212.7">1</text>
<text x="373.9" y="212.7">6</text>
<text x="57.4" y="218.8">L602</text>
<text x="104.9" y="220.1">J603</text>
<text x="151.9" y="219.1">R602</text>
<text x="151.9" y="221.9">0R</text>
<text x="162.1" y="219.1">R606</text>
<text x="162.1" y="221.9">0R</text>
<text x="341.2" y="217.8">2</text>
<text x="373.9" y="217.8">5</text>
<text x="50.7" y="224.7">BLM18SG121TN1D</text>
<text x="102.7" y="225.7">1</text>
<text x="105.7" y="226.7">VCC</text>
<text x="151.9" y="224.4">DNE</text>
<text x="162.1" y="224.4">DNE</text>
<text x="341.2" y="222.9">3</text>
<text x="373.9" y="222.9">4</text>
<text x="386.8" y="228">C623</text>
<text x="18.9" y="229.2">[6,7]</text>
<text x="18.9" y="231.8">[6,7]</text>
<text x="27.9" y="228.1">USBUB_D_N</text>
<text x="27.9" y="230.6">USBUB_D_P</text>
<text x="102.7" y="228.2">2</text>
<text x="102.7" y="230.7">3</text>
<text x="102.7" y="233.3">4</text>
<text x="105.7" y="229.2">D-</text>
<text x="105.7" y="231.8">D+</text>
<text x="282.7" y="230.8">D602</text>
<text x="282.7" y="233.3">D3V3F4U10LP</text>
<text x="305.7" y="231">3</text>
<text x="310.4" y="231">8</text>
<text x="343.7" y="233.3">DRTR5V0U4S</text>
<text x="386.8" y="232.8">1u</text>
<text x="49" y="238.1">C600</text>
<text x="58.4" y="239.9">BLM18SG121TN1D</text>
<text x="65" y="234">L603</text>
<text x="102.7" y="235.8">5</text>
<text x="105.7" y="234.3">ID</text>
<text x="105.7" y="236.8">GND</text>
<text x="193.8" y="235.3">D601</text>
<text x="230.6" y="234.8">VCC_USBUB</text>
<text x="386.8" y="235.1">10V</text>
<text x="49" y="242.9">10n</text>
<text x="49" y="245.2">25V</text>
<text x="65" y="244.2">L604</text>
<text x="100.9" y="246">M3</text>
<text x="100.9" y="243.4">M2</text>
<text x="100.9" y="240.9">M1</text>
<text x="105.7" y="244.5">GNDC</text>
<text x="105.7" y="241.9">GNDC</text>
<text x="161.2" y="244.5">[6,7]</text>
<text x="170.2" y="243.3">USBUB_D_N</text>
<text x="191.4" y="243.2">1</text>
<text x="224" y="243.2">6</text>
<text x="58.4" y="250.1">BLM18SG121TN1D</text>
<text x="100.9" y="248.5">M4</text>
<text x="105.7" y="247">GNDC</text>
<text x="105.7" y="249.5">GNDC</text>
<text x="191.4" y="248.3">2</text>
<text x="224" y="248.3">5</text>
<text x="72.8" y="256.7">GND_USBUB</text>
<text x="104.9" y="253.6">DX4R005HJ5R2000</text>
<text x="161.2" y="254.6">[6,7]</text>
<text x="170.2" y="253.5">USBUB_D_P</text>
<text x="191.4" y="253.4">3</text>
<text x="224" y="253.4">4</text>
<text x="237" y="253.4">C621</text>
<text x="42.7" y="258.9">GNDE_USBUB</text>
<text x="88.4" y="258.9">GNDE_USBUB</text>
<text x="193.8" y="263.8">DRTR5V0U4S</text>
<text x="237" y="258.2">1u</text>
<text x="237" y="260.5">10V</text>
</g>
</svg>
